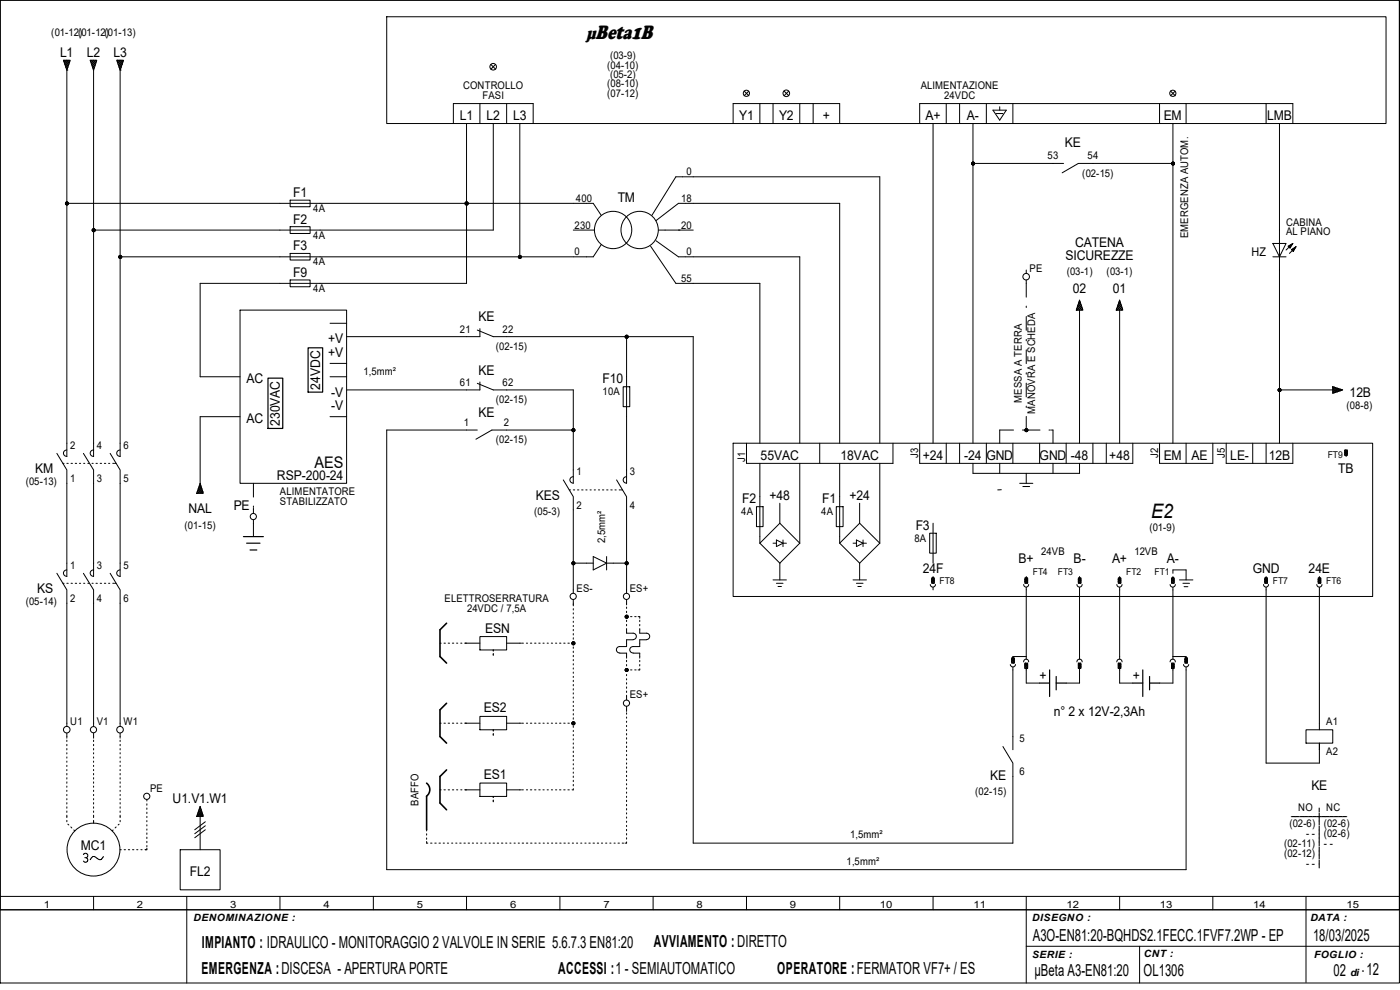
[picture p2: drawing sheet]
<svg xmlns="http://www.w3.org/2000/svg" width="297mm" height="210mm" viewBox="0 0 297 210" stroke-linecap="round" stroke-linejoin="round" font-family="sans-serif">
<g fill="none" stroke="#000" stroke-width=".21">
<path d="M0 0h296.9v208.5h-296.9zM0 0h296.9v193h-296.9zM13.5 12.8h1.4l-.7 2.1zM13.5 12.8h.1M13.5 13l1 1M13.7 12.8l.9 .9-.6 .6M13.8 13.6l.6 .7-.3 .3M13.9 12.8l-.3 .3M14 14.2l.3 .4M14.1 12.8l.6 .6M14.2 14.9h.1M14.2 14.9v82"/>
<path d="M14.3 12.8l-.6 .6M14.5 12.8l.3 .3-.9 .9M14.7 12.8l-.9 .9M19.1 12.8h1.4l-.6 2.1zM19.1 12.8h.1M19.2 13l1 1M19.3 12.8l.9 .9-.6 .6M19.4 13.6l.6 .7-.3 .3M19.6 12.8l-.4 .3M19.6 14.2l.3 .4M19.7 12.8l.6 .6M19.8 14.9h.1"/>
<path d="M19.9 14.9v82M19.9 12.8l-.6 .6M20.2 12.8l.2 .3-.9 .9M20.4 12.8l-1 .9M24.8 12.8h1.4l-.7 2.1zM24.8 12.8h.1M24.9 13l.9 1M25 12.8l.9 .9-.6 .6M25.1 13.6l.6 .7-.3 .3M25.2 12.8l-.3 .3M25.3 14.2l.3 .4M25.4 12.8l.6 .6"/>
<path d="M25.5 14.9h.1M25.5 14.9v82M25.6 12.8l-.6 .6M25.8 12.8l.3 .3-.9 .9M26 12.8l-.9 .9M82 3.6h212v22.6h-212zM104.1 13.7l1.1 1M105.1 13.7l-1 1M157.9 19.3l1 1M158.8 19.3l-.9 1M166.3 19.3l1 1M167.3 19.3l-1 1"/>
<path d="M248.3 19.3l1 1M249.3 19.3l-1 1M96.2 26.2v-4.2h16.9v4.2M99 26.2v33.9h-56.5v19.8h8.4M101.8 22v4.2M104.6 26.2v22.6h-84.7M107.5 22v4.2M110.3 26.2v28.3M155.5 26.2v-4.2h22.6v4.2M161.2 22v4.2M164 22v4.2M169.7 22v4.2"/>
<path d="M172.5 22v4.2M195.1 26.2v-4.2h79.2v4.2M198 26.2v67.8M200.7 22v4.2M203.6 22v4.2M206.4 26.2v67.8M206.4 34.7h19.2M209.3 22v4.2M210.7 23.4h2.8l-1.4 2.1zM211.4 24.1h1.4M212.1 22.6v.8M214.9 22v4.2"/>
<path d="M246 22v4.2M248.8 26.2v67.8M248.8 34.7h-20l-3.5 2M251.6 22v4.2M268.6 22v4.2M271.4 26.2v67.8M14.2 43.1h111.7l1.7 2.6M61.6 42.5h4.2v1.4h-4.2zM61.6 48.1h4.2v1.4h-4.2zM61.6 53.8h4.2v1.4h-4.2zM61.6 59.4h4.2v1.4h-4.2zM121.6 48.8h4.5"/>
<path d="M127.6 51.9l-1.7 2.6h-100.4M138 52.2l5.4 7.9h17.8v33.9M138.3 45.7l5.1-8.2h43.2v56.5M139.1 46.8l4.8-3.7h34.2v50.9M139.1 51.1l4.8 3.4h25.8v39.5M139.7 48.8h7.4M217.7 57.3v.7M217.7 59.4v3.6M270 51.6h2.8l-1.4 2.9zM270 54.5h2.8M273.3 52.2l1-.6-.6 1zM273.4 52.2l.7-.4-.5 .7z"/>
<path d="M273.5 52.3l.4-.3-.3 .4zM274 53l1-.7-.6 1zM274.1 53l.7-.5-.4 .7zM274.2 53l.4-.3-.2 .4zM274.3 51.6l-1.5 1.4M275 52.3l-1.4 1.5M50.9 65.8h22.6v36.7h-22.6zM70 79.9h3.5M70 68.6h3.5M70 77.1h3.5M101.3 70l3.3 1.4h42.5v107.5h67.8v-17l-2.1-3.5M101.8 69.7v1.7h-28.3"/>
<path d="M132.9 71.4v31.1M217.7 64.9v.3M217.7 67.1v3M217.7 72v.3M217.7 74.2v2.9M217.7 79.1v.3M228.3 65.7v.1M228.4 65.4l.4 .4M228.5 65.2l.7 .6M228.6 64.9l1 .9M228.7 64.6l.9 .8M228.9 64l.3 .3-.6 .6"/>
<path d="M229 63.7l.7 2.1h-1.4zM229 63.7h.1M229 65.8v28.2M229.2 64l-.4 .3 .6 .6-.8 .9M229.3 64.6l-.9 .9M229.5 65.2l-.6 .6M229.7 65.5l-.4 .3M236.8 65.7l.1 .1M236.9 65.4l.3 .4M237 65.2l.6 .6M237.1 64.9l.9 .9M237.2 64.6l.9 .8"/>
<path d="M237.4 64l.3 .3-.6 .6M237.5 63.7l.7 2.1h-1.4zM237.5 65.8v28.2M237.5 63.7h.1M237.6 64l-.3 .3 .6 .6-.9 .9M237.8 64.6l-.9 .9M238 65.2l-.6 .6M238.1 65.5l-.3 .3M12.1 96.2l2.1 3.5v22.6M13.3 98.3h.3M14.2 95.5a.68 .68 0 0 0-.7 .6 .68 .68 0 0 0 .7 .7M14.2 98.3h.3"/>
<path d="M15.1 98.3h.3M16 98.3h.3M16.8 98.3h.3M17.7 96.2l2.2 3.5v22.6M17.7 98.3h.3M18.6 98.3h.3M19.5 98.3h.3M19.9 95.5a.68 .68 0 0 0-.8 .6 .68 .68 0 0 0 .8 .7M20.4 98.3h.3M21.3 98.3h.2M22.1 98.3h.3M23 98.3h.3"/>
<path d="M23.4 96.2l2.1 3.5v22.6M23.9 98.3h.3M24.3 98.3h.3M25.5 95.5a.68 .68 0 0 0-.7 .6 .68 .68 0 0 0 .7 .7M50.9 88.4h-8.4l-.1 14.2M70 88.4h3.5M101.3 91.2h-19.3v93.3h169.6v-43M101.3 81.3l3.3 1.4h17v19.8M101.8 81v1.7h-28.3M121.6 91.2h-17.2l-3.4 2M132.2 82h1.4v4.3h-1.4zM155.5 94h135.7v32.5h-135.7z"/>
<path d="M158.4 94v4.3h31v-4.3M161.2 98.3v16.9M169.7 98.3v16.9M173.9 94v4.3M178.1 98.3v16.9M186.6 98.3v16.9M195.1 94v4.3h45.2v-4.3M200.7 94v4.3M203.6 94v4.3M206.4 98.3v2.1h22.6v-2.1M209.3 94v4.3M212.1 98.3v2.1"/>
<path d="M214.9 94v4.3M215 91.2h-2.9v2.8M216.9 91.2h.3M217.4 91.2h3.2M217.7 81.3v2.9M217.7 86.1v.3M217.7 88.3v2.9M220.6 94v4.3M222.5 91.2h.3M223.1 91.2h.3v2.8M223.4 98.3v2.1M226.2 94v4.3"/>
<path d="M231.9 94v4.3M234.7 94v4.3M246 94v4.3h11.3v-4.3M251.6 94v4.3M260.1 94v4.3h14.2v-4.3M265.8 94v4.3M268.6 94v4.3M271.4 82.7h11.3M282.7 82l2.2 .7-2.2 .7zM282.7 82.2l1 .9 .6-.6 .3 .3M282.7 82.5l.4-.4 .9 .9M282.7 82h.1"/>
<path d="M282.7 82.6l.7 .6M282.7 83.4h.1M283.4 82.2l-.7 .6M284 82.4l-.9 .9-.4-.3M284.6 82.6l-.3 .3-.6-.6-1 1M285.3 95.7l.5 .6M285.3 96.1l.5 .5M285.3 96.5l.1 .1M285.3 95.7h.5M285.3 96h.5M285.3 96.3h.5M285.4 95.5h-.1"/>
<path d="M285.5 95.5l.3 .3M285.6 96.6h-.3v-1.1h.5v1.1h-.2v.3M285.8 95.5l-.5 .5M285.8 96.2l-.3 .4M285.8 95.8l-.5 .6M41.7 104.6h.1M41.9 104.3l.3 .3M42 104l.6 .6M42.2 103.4l.9 .9M42.2 103.1l.6 .7-.8 .8M42.3 102.8l.3 .3M42.5 102.5l.6 2.1h-1.4z"/>
<path d="M42.5 102.8l-.3 .4M42.7 103.1l-.7 .7 1 .8M42.8 103.5l-1 .9M43 104.1l-.6 .5M43.1 104.4l-.3 .2M53.8 102.5v3M53.8 107.4v.3M53.8 107.8v1.1M53.8 110.3v3.5M119.5 101.8l2.1 3.6v20.5M120.8 103.9h.2M121.6 119.5h4.3"/>
<path d="M121.6 103.9h.3M121.6 101.1a.68 .68 0 0 0-.7 .7 .68 .68 0 0 0 .7 .7M122.5 103.9h.3M123.4 103.9h.3M124.3 103.9h.2M125.2 103.9h.2M125.9 118.1l2.8 1.4-2.8 1.4zM126.1 103.9h.2M127 103.9h.2M127.8 103.9h.3M128.7 118.1v2.8M128.7 119.5h4.2"/>
<path d="M128.7 103.9h.3M129.6 103.9h.3M130.5 103.9h.2M130.8 101.8l2.1 3.6v20.5M131.4 103.9h.2M131.7 103.9h.4M132.9 101.1a.68 .68 0 0 0-.7 .7 .68 .68 0 0 0 .7 .7M160.5 107.5h1.4v4.2h-1.4zM161.2 115.2l4.2 4.3M164 115.2h.7M164.7 114.6l1.4 .6-1.4 .8zM165.4 111l-4.2 4.2"/>
<path d="M165.4 111l4.3 4.2M165.4 106.8v4.2M165.4 119.5v3.5M166.1 115.2h.7M166.1 114.6v1.4M169.7 115.2l-4.3 4.3M177.4 107.5h1.5v4.2h-1.5zM178.1 115.2l4.3 4.3M181 115.2h.7M181.7 114.6l1.4 .6-1.4 .8zM182.4 111l-4.3 4.2M182.4 111l4.2 4.2"/>
<path d="M182.4 106.8v4.2M182.4 119.5v3.5M183.1 115.2h.7M183.1 114.6v1.4M186.6 115.2l-4.2 4.3M197.2 113.1h1.4v4.2h-1.4zM198 111v8.5M212.4 103.9h-.7M216.3 102.5h2.8M217 103.2h1.4M217.7 100.4v2.1M12.1 121.6l2.1 3.5v29"/>
<path d="M13.3 123.7h.3M14.2 120.9a.68 .68 0 0 0-.7 .7 .68 .68 0 0 0 .7 .7M14.2 123.7h.3M15.1 123.7h.3M16 123.7h.3M16.8 123.7h.3M17.7 121.6l2.2 3.5v29M17.7 123.7h.3M18.6 123.7h.3M19.5 123.7h.3M19.9 120.9a.68 .68 0 0 0-.8 .7 .68 .68 0 0 0 .8 .7M20.4 123.7h.3"/>
<path d="M21.3 123.7h.2M22.1 123.7h.3M23 123.7h.3M23.4 121.6l2.1 3.5v29M23.9 123.7h.3M24.3 123.7h.3M25.5 120.9a.68 .68 0 0 0-.7 .7 .68 .68 0 0 0 .7 .7M93.3 136.4h.3M94.2 136.4h.3M95.1 136.4h.3M96 136.4h.3M96.9 136.4h.2"/>
<path d="M97.7 136.4h.3M98.6 136.4h3.2M101.8 135h5.7v2.9h-5.7zM104.6 137.9v.2M104.6 138.6v.4M107.5 136.4h3.1M110.8 136.4h.2M111.7 136.4h.2M112.5 136.4h.3M113.4 136.4h.3M114.3 136.4h.3M115.2 136.4h.2"/>
<path d="M116.1 136.4h.2M117 136.4h.2M117.9 136.4h.2M118.7 136.4h.3M119.6 136.4h.3M120.5 136.4h.3M121.4 136.4h.2M121.6 127.3v1.2M121.6 129.1v.3M121.6 130v.3M121.6 130.9v.2M121.6 131.8v.2"/>
<path d="M121.6 132.7v.2M121.6 133.5v.3M121.6 134.4v.3M121.6 135.3v.3M121.6 136.2v.6M121.6 137.2v.3M121.6 138.1v.3M121.6 139v.3M121.6 139.9v.3M132.9 133.3v1h1.4a.68 .68 0 0 1 .7 .7 .68 .68 0 0 1-.7 .7M132.9 130.8h.3M132.9 127.3v1"/>
<path d="M132.9 128.8v.3M132.9 129.7v.3M132.9 130.6v.5M132.9 131.6v.3M132.9 132.5v.3M133.8 130.8h.3M134.3 135.7h-1.4v1.5h-1.4a.68 .68 0 0 0-.7 .6 .68 .68 0 0 0 .7 .7l1.4 .1v1M134.7 130.8h.3M135.4 130.8h.3v.3M135.7 133.3v1h1.5a.68 .68 0 0 1 .6 .7 .68 .68 0 0 1-.6 .7M135.7 131.6v.3M135.7 132.5v.3"/>
<path d="M137.2 135.7h-1.5v1.5h-1.4a.68 .68 0 0 0-.7 .6 .68 .68 0 0 0 .7 .7l1.4 .1v1M164 123h2.8M164.7 123.7h1.4M165.1 124.4h.7M181 123h2.8M181.7 123.7h1.4M182 124.4h.7M197.4 124a.55 .55 0 0 0 .5 .5 .55 .55 0 0 0 .6-.5M197.7 123.1h.5M197.7 122.9h.5M197.7 123.3l.3 .4M197.7 122.9l.5 .6"/>
<path d="M197.7 122.6l.5 .5M198 122.3v.3h-.3v1.1h.5v-1.1h-.2M198 124.6v.5M198 122.6l-.3 .4M198.1 122.6l.1 .1M198.2 122.8l-.5 .6h.5M198.2 123.2l-.5 .5M198.2 123.6l-.1 .1M214.6 139.9l.6 .5h-.6M214.6 139.8h.6l-.6 .5M214.7 139.6l.5 .4M215 139.6l-.4 .4"/>
<path d="M215.1 139.6l.1 .1M217.2 124a.53 .53 0 0 0 .5 .5 .53 .53 0 0 0 .5-.5M217.4 123.1h.6M217.4 122.9h.6M217.4 123.3l.4 .4M217.4 122.9l.6 .6M217.5 122.6l.5 .5M217.7 122.3v.3h-.3v1.1h.6v-1.1h-.3M217.7 139.3h-2.8v.3h-.3v1.1h.6v-1.1h-.3M217.7 124.6v15.2M217.8 122.6l-.4 .4M217.9 122.6l.1 .1"/>
<path d="M218 122.8l-.6 .6h.6M218 123.2l-.5 .5M218 123.6l-.1 .1M228.5 124a.55 .55 0 0 0 .5 .5 .55 .55 0 0 0 .6-.5M228.8 123.1h.5M228.8 122.9h.5M228.8 123.3l.4 .4M228.8 122.9l.5 .6M228.8 122.6l.5 .5M229 122.3v.3h-.2v1.1h.5v-1.1h-.3M229 124.6v15.2M229.2 122.6l-.4 .4"/>
<path d="M229.2 122.6l.1 .1M229.3 122.8l-.5 .6h.5M229.3 123.2l-.5 .5M229.3 123.6l-.1 .1M236.9 124a.55 .55 0 0 0 .6 .5 .55 .55 0 0 0 .5-.5M237.2 123.1h.6M237.2 122.9h.6M237.2 123.3l.4 .4M237.2 122.9l.6 .6M237.3 122.6l.5 .5M237.5 122.3v.3h-.3v1.1h.6v-1.1h-.3M237.5 124.6v15.2"/>
<path d="M237.6 122.6l-.4 .4M237.7 122.6l.1 .1M237.8 122.8l-.6 .6h.6M237.8 123.2l-.5 .5M237.8 123.6l-.1 .1M248.2 124a.55 .55 0 0 0 .6 .5 .55 .55 0 0 0 .5-.5M248.5 123.1h.6M248.5 122.9h.6M248.5 123.3l.4 .4M248.5 122.9l.6 .6M248.6 122.6l.5 .5M248.8 122.3v.3h-.3v1.1h.6v-1.1h-.3"/>
<path d="M248.8 139.3h2.8v.3h-.2v1.1h.5v-1.1h-.3M248.8 121.6v-.7h2.8v2.1M248.8 124.6v15.2M248.9 122.6l-.4 .4M249 122.6l.1 .1M249.1 122.8l-.6 .6h.6M249.1 123.2l-.5 .5M249.1 123.6l-.1 .1M250.2 123h2.9M251 123.7h1.3M251.2 124.5h.8M251.4 139.8h.5l-.5 .5"/>
<path d="M251.4 139.9l.5 .6-.5-.1M251.4 139.6l.5 .4M251.8 139.6l-.4 .4M251.8 139.6l.1 .1M268.1 124a.53 .53 0 0 0 .5 .5 .53 .53 0 0 0 .5-.5M268.3 123.3l.4 .4M268.3 122.9l.6 .6M268.3 123.1h.6M268.3 122.9h.6M268.4 122.6l.5 .5M268.6 122.3v.3h-.3v1.1h.6v-1.1h-.3M268.6 124.6v37.3h11.3v-2.9"/>
<path d="M268.7 122.6l-.4 .4M268.8 122.6l.1 .1M268.9 122.8l-.6 .6h.6M268.9 123.2l-.5 .5M268.9 123.6l-.1 .1M279.4 124a.55 .55 0 0 0 .5 .5 .55 .55 0 0 0 .6-.5M279.7 123.1h.5M279.7 122.9h.5M279.7 123.3l.3 .4M279.7 122.9l.5 .6M279.7 122.6l.5 .5M279.9 122.3v.3h-.2v1.1h.5v-1.1h-.3"/>
<path d="M279.9 124.6v30.2M280 122.6l-.3 .4M280.1 122.6l.1 .1M280.2 122.8l-.5 .6h.5M280.2 123.2l-.5 .5M280.2 123.6l-.1 .1M14.2 155.5v1.1M14.2 157v.3M14.2 157.9v.3M14.2 158.8v.3M14.2 159.7v.2M19.9 155.5v1.1"/>
<path d="M19.9 157v.3M19.9 157.9v.3M19.9 158.8v.3M19.9 159.7v.2M25.5 155.5v1.1M25.5 157v.3M25.5 157.9v.3M25.5 158.8v.3M25.5 159.7v.2M93.3 153.4h.3M94.2 153.4h.3M95.1 153.4h.3"/>
<path d="M96 153.4h.3M96.9 153.4h.2M97.7 153.4h.3M98.6 153.4h3.2M101.8 152h5.7v2.8h-5.7zM104.6 154.8v.3M104.6 155.7v.3M107.5 153.4h3.1M110.8 153.4h.2M111.7 153.4h.2M112.5 153.4h.3M113.4 153.4h.3"/>
<path d="M114.3 153.4h.3M115.2 153.4h.2M116.1 153.4h.2M117 153.4h.2M117.9 153.4h.2M118.7 153.4h.3M119.6 153.4h.3M120.5 153.4h.3M121.4 153.4h.2M121.6 140.8v.3M121.6 141.7v.2M121.6 142.6v.2"/>
<path d="M121.6 143.5v.2M121.6 144.3v.3M121.6 145.2v.3M121.6 146.1v.3M121.6 147v.2M121.6 147.9v.2M121.6 148.8v.2M121.6 149.6v.3M121.6 150.5v.3M121.6 151.4v.3M121.6 152.3v.3M121.6 153.2v.6"/>
<path d="M121.6 154.1v.2M121.6 154.9v.3M121.6 155.8v.3M121.6 156.7v.3M121.6 157.6v.3M121.6 158.5v.2M121.6 159.3v.3M132.9 142.1h.3M132.9 140.1v.3M132.9 141v.3M132.9 141.9v.6M132.9 143.1v.2"/>
<path d="M132.9 144v.2M132.9 144.8v.3M132.9 145.7v.3M132.9 146.6v.3M132.9 147.5v1M132.9 149.9v1M132.9 151.2v.3M132.9 152.1v.3M132.9 153v.2M132.9 153.9v.2M132.9 154.8v.2M132.9 155.6v.3"/>
<path d="M132.9 156.5v.3M132.9 157.4v.3M132.9 158.3v.3M132.9 159.2v.2M133.8 142.1h.3M134.7 142.1h.3M135.7 141.9v.2h-.3M135.7 140.1v.3M135.7 141v.3M214.6 140.1h.6M214.6 140.3l.4 .4M214.9 141.5v17.5"/>
<path d="M215.2 140.2l-.5 .5M215.2 140.6l-.1 .1M215.4 141a.55 .55 0 0 1-.5 .5 .55 .55 0 0 1-.6-.5M217.4 141h.6M217.4 140.9l.6 .6h-.6M217.4 141.7l.2 .1M217.6 140.7l-.2 .1M217.6 140.7l.4 .4M217.7 141.8h-.3v-1.1h.6v1.1h-.3v3.1h2.9M217.9 140.7l-.5 .5M218 141.3h-.6l.5 .5M218 141.4l-.4 .4"/>
<path d="M218 141l-.6 .6M218.2 140.4a.53 .53 0 0 0-.5-.6 .53 .53 0 0 0-.5 .6M228.8 141h.5M228.8 140.9l.5 .6h-.5M228.8 141.7l.1 .1M228.9 140.7l-.1 .1M228.9 140.7l.4 .4M229 141.8h-.2v-1.1h.5v1.1h-.3v3.1h-2.8M229.2 140.7l-.4 .5M229.3 141.3h-.5l.4 .5M229.3 141.4l-.4 .4M229.3 141l-.5 .6"/>
<path d="M229.6 140.4a.55 .55 0 0 0-.6-.6 .55 .55 0 0 0-.5 .6M237.2 140.9l.6 .6h-.6M237.2 141.7l.1 .1M237.2 141h.6M237.3 140.7l-.1 .1M237.4 140.7l.4 .4M237.5 141.8h-.3v-1.1h.6v1.1h-.3v3.1h2.8M237.7 140.7l-.5 .5M237.8 141.4l-.4 .4M237.8 141l-.6 .6M237.8 141.3h-.6l.5 .5M238 140.4a.55 .55 0 0 0-.5-.6 .55 .55 0 0 0-.6 .6"/>
<path d="M248.5 141h.6M248.5 140.9l.6 .6h-.6M248.5 141.7l.1 .1M248.6 140.7l-.1 .1M248.7 140.7l.4 .4M248.8 141.8h-.3v-1.1h.6v1.1h-.3v3.1h-2.8M249 140.7l-.5 .5M249.1 141.3h-.6l.5 .5M249.1 141.4l-.4 .4M249.1 141l-.6 .6M249.3 140.4a.55 .55 0 0 0-.5-.6 .55 .55 0 0 0-.6 .6M251.4 140.3l.4 .4"/>
<path d="M251.4 140.1h.5M251.9 140.2l-.5 .5M251.9 140.6l-.1 .1M252.2 141a.55 .55 0 0 1-.6 .5 .55 .55 0 0 1-.5-.5M277.1 154.8h5.6v2.8h-5.6zM279.9 157.6v1.4zM14.2 160.6v.2M14.2 161.5v.2M14.2 162.3v.3M14.2 163.2v.3M14.2 164.1v.3M14.2 165v.3"/>
<path d="M14.2 165.9v.3M14.2 166.8v.2M14.2 167.6v.3M14.2 168.5v.3M14.2 169.4v.3M14.2 170.3v.3M14.2 171.2v.2M14.2 172v.3M14.2 172.9v.5M14.2 174v.3M14.4 174.8l.2 .2M15 175.4l.2 .2"/>
<path d="M15.7 176.1l.1 .1M19.9 160.6v.2M19.9 161.5v.2M19.9 162.3v.3M19.9 163.2v.3M19.9 164.1v.3M19.9 165v.3M19.9 165.9v.3M19.9 166.8v.2M19.9 167.6v.3M19.9 168.5v.3M19.9 169.4v.3"/>
<path d="M19.9 170.3v.3M19.9 171.2v.2M19.9 172v.3M19.9 172.9v.5M19.9 174v.6M24 176.1l-.2 .1M24.6 175.4l-.2 .2M25.3 174.8l-.2 .2M25.5 160.6v.2M25.5 161.5v.2M25.5 162.3v.3M25.5 163.2v.3"/>
<path d="M25.5 164.1v.3M25.5 165v.3M25.5 165.9v.3M25.5 166.8v.2M25.5 167.6v.3M25.5 168.5v.3M25.5 169.4v.3M25.5 170.3v.3M25.5 171.2v.2M25.5 172v.3M25.5 172.9v.5M25.5 174v.3"/>
<path d="M31.2 179.9v.4h-.4M31.2 169.7v.2M31.2 170.5v.3M31.2 171.4v.3M31.2 172.3v.3M31.2 173.2v.2M31.2 174.1v.2M31.2 175v.2M31.2 175.9v.2M31.2 176.7v.3M31.2 177.6v.3M31.2 178.5v.3"/>
<path d="M31.2 179.4v.2M41.7 173.2h.1M41.9 172.9l.3 .3M42 172.6l.6 .6M42.2 172l.9 .9-.3 .3M42.3 171.4l.3 .3M42.4 171.1h.1M42.5 171.1l.6 2.1h-1.4zM42.5 173.2v7.1M42.5 171.4l-.3 .3 .6 .6-.8 .9M42.7 171.7l-.7 .6 1 .9M42.8 172l-1 .9"/>
<path d="M43 172.6l-.6 .6M43.6 175.2l-2.3 1.7M43.6 174.3l-2.3 1.7M43.6 176l-2.3 1.7M90.5 178.5v.4h.3M90.5 176v.3M90.5 176.9v.3M90.5 177.8v.3M91.4 178.9h.3M92.2 178.9h.3M93.1 178.9h.3M93.3 167.6h.3"/>
<path d="M94 178.9h.3M94.2 167.6h.3M94.9 178.9h.3M95.1 167.6h.3M95.8 178.9h.3M96 167.6h.3M96.7 178.9h.2M96.9 167.6h.2M97.5 178.9h.3M97.7 167.6h.3M98.4 178.9h.3M98.6 167.6h3.2"/>
<path d="M99.3 178.9h.3M100.2 178.9h.3M101.1 178.9h.2M101.8 166.1h5.7v2.9h-5.7zM102 178.9h.2M102.9 178.9h.2M103.8 178.9h.2M104.6 178.9h.3M104.6 169v.2M104.6 169.7v.4M105.5 178.9h.3M106.4 178.9h.3"/>
<path d="M107.3 178.9h.2M107.5 167.6h3.1M108.2 178.9h.2M109.1 178.9h.2M109.9 178.9h.3M110.8 178.9h.3M110.8 167.6h.2M111.7 178.9h.3M111.7 167.6h.2M112.5 167.6h.3M112.6 178.9h.3M113.4 167.6h.3"/>
<path d="M113.5 178.9h.2M114.3 167.6h.3M114.3 178.9h.3M115.2 167.6h.2M115.2 178.9h.3M116.1 167.6h.2M116.1 178.9h.3M117 167.6h.2M117 178.9h.3M117.9 178.9h.3M117.9 167.6h.2M118.7 167.6h.3"/>
<path d="M118.7 178.9h.3M119.6 167.6h.3M119.6 178.9h.3M120.5 167.6h.3M120.5 178.9h.3M121.4 178.9h.3M121.6 160.2v.3M121.6 161.1v.3M121.6 162v.3M121.6 162.9v.3M121.6 163.8v.2M121.6 164.6v.3"/>
<path d="M121.6 165.5v.3M121.6 166.4v.3M121.6 167.3v.3h-.2M122.3 178.9h.3M123.2 178.9h.2M124.1 178.9h.2M124.9 178.9h.3M125.8 178.9h.3M126.7 178.9h.3M127.6 178.9h.2M128.5 178.9h.2M129.4 178.9h.2"/>
<path d="M130.3 178.9h.2M131.1 178.9h.3M132 178.9h.3M132.9 160.1v.2M132.9 161v.2M132.9 161.8v.3M132.9 162.7v.3M132.9 163.6v.3M132.9 164.5v.3M132.9 165.4v.2M132.9 166.2v.3M132.9 167.1v.3"/>
<path d="M132.9 168v.3M132.9 168.9v.3M132.9 169.8v.3M132.9 170.6v.3M132.9 171.5v.3M132.9 172.4v.3M132.9 173.3v.3M132.9 174.2v.3M132.9 175.1v.2M132.9 175.9v.3M132.9 176.8v.3M132.9 177.7v.3"/>
<path d="M132.9 178.6v.3h-.3M0 193h296.9M0 190.2h296.9M17.7 181.3l.3-.3 .5 .1 .1 .5-.3 .3M18 181.9h.3M18.3 181.9l.3 .3v.5l-.4 .2-.5-.2M19.9 190.2v2.8M21.9 181.7l-.5 .7-.5-.1-.9-.6h-.3l-.6 .7M25.5 180.3h.2M26.3 180.3h.3M27.2 180.3h.3M28.1 180.3h.3"/>
<path d="M29 180.3h.3M29.9 180.3h.2M38.2 180.3h8.5v8.5h-8.5zM39.6 190.2v18.3M59.4 190.2v2.8M79.2 190.2v2.8M99 190.2v2.8M118.8 190.2v2.8M138.6 190.2v2.8M158.4 190.2v2.8M178.1 190.2v2.8M198 190.2v2.8"/>
<path d="M217.7 190.2v18.3M237.5 190.2v2.8M257.3 190.2v2.8M277.1 190.2v18.2M217.7 200.7h79.2M241.8 200.7v7.8"/>
<circle cx="104.6" cy="14.2" r=".7"/>
<circle cx="158.3" cy="19.8" r=".66"/>
<circle cx="166.8" cy="19.8" r=".7"/>
<circle cx="248.8" cy="19.8" r=".66"/>
<circle cx="130.1" cy="48.8" r="4"/>
<circle cx="135.7" cy="48.8" r="4"/>
<circle cx="217.7" cy="58.7" r=".7"/>
<circle cx="53.7" cy="109.6" r=".66"/>
<circle cx="121.6" cy="126.5" r=".66"/>
<circle cx="132.9" cy="126.5" r=".66"/>
<circle cx="14.2" cy="154.8" r=".7"/>
<circle cx="19.8" cy="154.8" r=".66"/>
<circle cx="25.5" cy="154.8" r=".7"/>
<circle cx="132.9" cy="149.2" r=".66"/>
<circle cx="31.1" cy="168.9" r=".66"/>
<circle cx="19.8" cy="180.2" r="5.6"/>
</g>
<g fill="none" stroke="#000" stroke-width=".25">
<path d="M65.4 73.8h3.1v9.4h-3.1zM56.9 80.2h3.1v10.7h-3.1zM51.6 113.8h4.3M52.3 115.2h2.9M53 116.7h1.5M220.6 144.9h2.1M222.7 142.1v5.6M224.1 144.9h2.1M224.1 143.5v2.8M240.3 144.9h2.1M242.4 142.1v5.6M243.9 144.9h2.1"/>
<path d="M243.9 143.5v2.8M289.1 206h.1"/>
</g>
<path d="M94.7 132.2l-1.4 1.4v5.7l1.4 1.4M94.7 149.2l-1.4 1.4v5.7l1.4 1.3M90.5 166.1a1.72 1.72 0 0 1 0 2.8M90.5 169v7M94.7 163.3l-1.4 1.4v5.6l1.4 1.5" fill="none" stroke="#000" stroke-width=".34"/>
<g fill="#000" stroke="#000" stroke-width=".21">
<circle cx="206.4" cy="34.7" r=".32"/>
<circle cx="248.9" cy="34.7" r=".32"/>
<circle cx="14.2" cy="43.2" r=".32"/>
<circle cx="19.9" cy="48.8" r=".32"/>
<circle cx="25.5" cy="54.5" r=".32"/>
<circle cx="99" cy="43.2" r=".32"/>
<circle cx="110.3" cy="54.5" r=".32"/>
<circle cx="132.9" cy="71.4" r=".32"/>
<circle cx="121.6" cy="91.2" r=".32"/>
<circle cx="217.7" cy="91.2" r=".32"/>
<circle cx="271.5" cy="82.7" r=".32"/>
<circle cx="121.6" cy="119.5" r=".32"/>
<circle cx="132.9" cy="119.5" r=".32"/>
<circle cx="121.6" cy="136.5" r=".32"/>
<circle cx="132.9" cy="130.8" r=".32"/>
<circle cx="121.6" cy="153.4" r=".32"/>
<circle cx="132.9" cy="142.1" r=".32"/>
</g>
<text font-size="4.4" x="124.4" y="8.3">µBeta1B</text>
<text font-size="4.2" x="244.2" y="109.9">E2</text>
<g font-size="3.5">
<text x="42.8" y="201.1">IMPIANTO : IDRAULICO - MONITORAGGIO 2 VALVOLE IN SERIE 5.6.7.3 EN81:20</text>
<text x="138.7" y="200.9">AVVIAMENTO :DIRETTO</text>
<text x="219.1" y="199.6">A3O-EN81:20-BQHDS2.1FECC.1FVF7.2WP - EP</text>
<text x="278.6" y="199.7">18/03/2025</text>
<text x="42.7" y="206.5">EMERGENZA :DISCESA - APERTURA PORTE</text>
<text x="118.4" y="206.7">ACCESSI :1 - SEMIAUTOMATICO</text>
<text x="164.9" y="206.6">OPERATORE :FERMATOR VF7+ / ES</text>
<text x="219.5" y="207.1">µBeta A3-EN81:20</text>
<text x="242.6" y="207.1">OL1306</text>
<text x="282.9" y="207">02</text>
<text x="289.9" y="206.9">12</text>
</g>
<text font-size="3.4" x="66.7" y="99.3">AES</text>
<g font-size="2.8">
<text x="12.7" y="12.1">L1</text>
<text x="18.4" y="12.1">L2</text>
<text x="24.1" y="12.1">L3</text>
<text x="97.6" y="25.5">L1</text>
<text x="103.2" y="25.5">L2</text>
<text x="108.9" y="25.5">L3</text>
<text x="156.8" y="25.5">Y1</text>
<text x="165.3" y="25.5">Y2</text>
<text x="174.6" y="25.5">+</text>
<text x="196.3" y="25.5">A+</text>
<text x="205.1" y="25.5">A-</text>
<text x="246.9" y="25.5">EM</text>
<text x="268.8" y="25.5">LMB</text>
<text x="225.9" y="31.2">KE</text>
<text x="62.2" y="41.7">F1</text>
<text x="62.2" y="47.4">F2</text>
<text x="131.1" y="42.9">TM</text>
<text x="62.2" y="53">F3</text>
<text x="228.1" y="52.3">CATENA</text>
<text x="62.2" y="58.7">F9</text>
<text x="226" y="55.2">SICUREZZE</text>
<text x="227.6" y="62.2">02</text>
<text x="236.1" y="62.2">01</text>
<text x="101.5" y="68.2">KE</text>
<text x="69.6" y="72.9">+V</text>
<text x="69.6" y="75.7">+V</text>
<text x="52.3" y="81.3">AC</text>
<text x="67.9" y="82.6" transform="rotate(-90 67.9 82.6)">24VDC</text>
<text x="101.5" y="79.5">KE</text>
<text x="127.8" y="81.3">F10</text>
<text x="52.3" y="89.8">AC</text>
<text x="70.3" y="84.2">-V</text>
<text x="70.3" y="87">-V</text>
<text x="101.5" y="88.5">KE</text>
<text x="286.3" y="84.2">12B</text>
<text x="59.4" y="90.3" transform="rotate(-90 59.4 90.3)">230VAC</text>
<text x="7.5" y="100.4">KM</text>
<text x="58.8" y="101.8">RSP-200-24</text>
<text x="161.4" y="97.6">55VAC</text>
<text x="178.3" y="97.6">18VAC</text>
<text x="195.7" y="97.6">+24</text>
<text x="204.6" y="97.6">-24 GND</text>
<text x="220.6" y="97.6">GND -48</text>
<text x="235.3" y="97.6">+48</text>
<text x="246.9" y="97.6">EM</text>
<text x="252.8" y="97.6">AE</text>
<text x="261" y="97.6">LE-</text>
<text x="269.2" y="97.6">12B</text>
<text x="283.9" y="100.4">TB</text>
<text x="113.7" y="106">KES</text>
<text x="157.5" y="106.8">F2</text>
<text x="163.2" y="106">+48</text>
<text x="174.4" y="106.8">F1</text>
<text x="180.2" y="106">+24</text>
<text x="40" y="108.9">NAL</text>
<text x="49.6" y="108.2">PE</text>
<text x="194.3" y="112.4">F3</text>
<text x="216.1" y="119.5">B+</text>
<text x="227.8" y="119.5">B-</text>
<text x="235.9" y="119.5">A+</text>
<text x="247.5" y="119.5">A-</text>
<text x="7.9" y="125.9">KS</text>
<text x="195.7" y="121.6">24F</text>
<text x="265.8" y="121.6">GND</text>
<text x="277.6" y="121.6">24E</text>
<text x="102.9" y="134.2">ESN</text>
<text x="220.5" y="144.2">+</text>
<text x="240.3" y="144.2">+</text>
<text x="102.7" y="151.1">ES2</text>
<text x="223.6" y="152">n° 2 x 12V-2,3Ah</text>
<text x="102.7" y="165.3">ES1</text>
<text x="210.1" y="165.4">KE</text>
<text x="278.2" y="167.6">KE</text>
<text x="36.6" y="170.3">U1.V1.W1</text>
<text x="17.1" y="180.3">MC1</text>
<text x="40.3" y="185.9">FL2</text>
</g>
<text font-size="2.5" x="265.5" y="54.3">HZ</text>
<g font-size="2.2">
<text x="10.9" y="7.5">(01-12)(01-12)(01-13)</text>
<text x="128.8" y="14.6">(04-10)</text>
<text x="129.4" y="12.6">(03-9)</text>
<text x="129.4" y="16.6">(05-2)</text>
<text x="98.3" y="18.8">CONTROLLO</text>
<text x="102.4" y="21">FASI</text>
<text x="128.8" y="18.5">(08-10)</text>
<text x="128.8" y="20.5">(07-12)</text>
<text x="195.3" y="18.8">ALIMENTAZIONE</text>
<text x="200.3" y="21">24VDC</text>
<text x="222.2" y="33.8">53</text>
<text x="230.7" y="33.8">54</text>
<text x="145.6" y="37.2">0</text>
<text x="229.6" y="37.5">(02-15)</text>
<text x="66.5" y="45">4A</text>
<text x="122.2" y="42.9">400</text>
<text x="144.5" y="42.9">18</text>
<text x="272.8" y="47.8">CABINA</text>
<text x="66.5" y="50.6">4A</text>
<text x="121.9" y="48.5">230</text>
<text x="144.5" y="48.5">20</text>
<text x="252.1" y="50.5" transform="rotate(-90 252.1 50.5)">EMERGENZA AUTOM.</text>
<text x="272.8" y="50">AL PIANO</text>
<text x="66.5" y="56.3">4A</text>
<text x="121.9" y="54.2">0</text>
<text x="144.5" y="59.8">55</text>
<text x="145.6" y="54.2">0</text>
<text x="218.4" y="57.7">PE</text>
<text x="226.3" y="58.4">(03-1)</text>
<text x="234.8" y="58.4">(03-1)</text>
<text x="66.5" y="61.9">4A</text>
<text x="97.5" y="70.6">21</text>
<text x="106.6" y="70.6">22</text>
<text x="105.2" y="74.3">(02-15)</text>
<text x="77.1" y="79.6">1,5mm²</text>
<text x="97.5" y="81.9">61</text>
<text x="106.6" y="81.9">62</text>
<text x="127.8" y="83.9">10A</text>
<text x="105.2" y="85.6">(02-15)</text>
<text x="216.7" y="85.4" transform="rotate(-90 216.7 85.4)">MESSA A TERRA</text>
<text x="219.6" y="87.8" transform="rotate(-90 219.6 87.8)">MANOVRA E SCHEDA</text>
<text x="285.7" y="86.7">(08-8)</text>
<text x="14.9" y="95.2">2</text>
<text x="20.5" y="95.2">4</text>
<text x="26.2" y="95.2">6</text>
<text x="98.4" y="90.4">1</text>
<text x="105.2" y="94">(02-15)</text>
<text x="106.9" y="90.4">2</text>
<text x="122.3" y="100.8">1</text>
<text x="133.6" y="100.8">3</text>
<text x="158.1" y="98" transform="rotate(-90 158.1 98)">J1</text>
<text x="194.8" y="97.2" transform="rotate(-90 194.8 97.2)">J3</text>
<text x="245.7" y="97.2" transform="rotate(-90 245.7 97.2)">J2</text>
<text x="259.8" y="97.2" transform="rotate(-90 259.8 97.2)">J5</text>
<text x="5.5" y="103">(05-13)</text>
<text x="14.9" y="102.2">1</text>
<text x="20.5" y="102.2">3</text>
<text x="26.2" y="102.2">5</text>
<text x="59.4" y="107.2">STABILIZZATO</text>
<text x="59.4" y="105.1">ALIMENTATORE</text>
<text x="122.3" y="107.9">2</text>
<text x="133.6" y="107.9">4</text>
<text x="39.2" y="112.1">(01-15)</text>
<text x="113.3" y="109.3">(05-3)</text>
<text x="157.3" y="109.3">4A</text>
<text x="174.2" y="109.3">4A</text>
<text x="243.8" y="112.7">(01-9)</text>
<text x="128.4" y="115.2" transform="rotate(-90 128.4 115.2)">2,5mm²</text>
<text x="194" y="115">8A</text>
<text x="220.9" y="117.8">24VB</text>
<text x="240.7" y="117.8">12VB</text>
<text x="14.9" y="120.6">1</text>
<text x="20.5" y="120.6">3</text>
<text x="26.2" y="120.6">5</text>
<text x="122.3" y="125.6">ES-</text>
<text x="133.6" y="125.6">ES+</text>
<text x="5.5" y="128.4">(05-14)</text>
<text x="14.9" y="127.7">2</text>
<text x="20.5" y="127.7">4</text>
<text x="26.2" y="127.7">6</text>
<text x="94.3" y="127.7">ELETTROSERRATURA</text>
<text x="99.1" y="129.8">24VDC / 7,5A</text>
<text x="133.6" y="148.2">ES+</text>
<text x="14.9" y="153.8">U1</text>
<text x="20.5" y="153.8">V1</text>
<text x="26.2" y="153.8">W1</text>
<text x="281.3" y="153.8">A1</text>
<text x="216.3" y="157.4">5</text>
<text x="281.3" y="160.2">A2</text>
<text x="31.8" y="168">PE</text>
<text x="216.3" y="164.4">6</text>
<text x="88.8" y="170.9" transform="rotate(-90 88.8 170.9)">BAFFO</text>
<text x="206.9" y="168.7">(02-15)</text>
<text x="275.4" y="172.1">NO</text>
<text x="281.4" y="172.1">NC</text>
<text x="180.3" y="177.8">1,5mm²</text>
<text x="272.4" y="179.6">(02-11)</text>
<text x="273.1" y="174.3">ttttttttttttt</text>
<text x="273.6" y="175.4">(02-6)</text>
<text x="277.1" y="177.5">- -</text>
<text x="280.8" y="175.4">(02-6)</text>
<text x="280.8" y="179.6">- -</text>
<text x="179.6" y="183.5">1,5mm²</text>
<text x="272.4" y="181.7">(02-12)</text>
<text x="277.1" y="183.9">- -</text>
<text x="281.1" y="185" transform="rotate(-90 281.1 185)">tttttttttttttt</text>
</g>
<g font-size="2.1">
<text x="9.3" y="192.6">1</text>
<text x="29" y="192.6">2</text>
<text x="41" y="195.5">DENOMINAZIONE :</text>
<text x="48.9" y="192.6">3</text>
<text x="68.6" y="192.6">4</text>
<text x="88.4" y="192.6">5</text>
<text x="108.2" y="192.6">6</text>
<text x="128" y="192.6">7</text>
<text x="147.8" y="192.6">8</text>
<text x="167.6" y="192.6">9</text>
<text x="186.7" y="192.6">10</text>
<text x="206.5" y="192.6">11</text>
<text x="218.9" y="195.5">DISEGNO :</text>
<text x="226.3" y="192.6">12</text>
<text x="246.1" y="192.6">13</text>
<text x="265.9" y="192.6">14</text>
<text x="278" y="195.5">DATA :</text>
<text x="285.7" y="192.6">15</text>
<text x="218.9" y="203.2">SERIE :</text>
<text x="242.7" y="203.1">CNT :</text>
<text x="278.8" y="203.2">FOGLIO :</text>
<text x="286.5" y="207">di</text>
</g>
<g font-size="2">
<text x="281.7" y="97.2">FT9</text>
<text x="199.4" y="124">FT8</text>
<text x="219.1" y="121.9">FT4</text>
<text x="224.5" y="121.9">FT3</text>
<text x="238.9" y="121.9">FT2</text>
<text x="244.9" y="121.9">FT1</text>
<text x="270" y="124">FT7</text>
<text x="281.3" y="124">FT6</text>
</g>
</svg>
